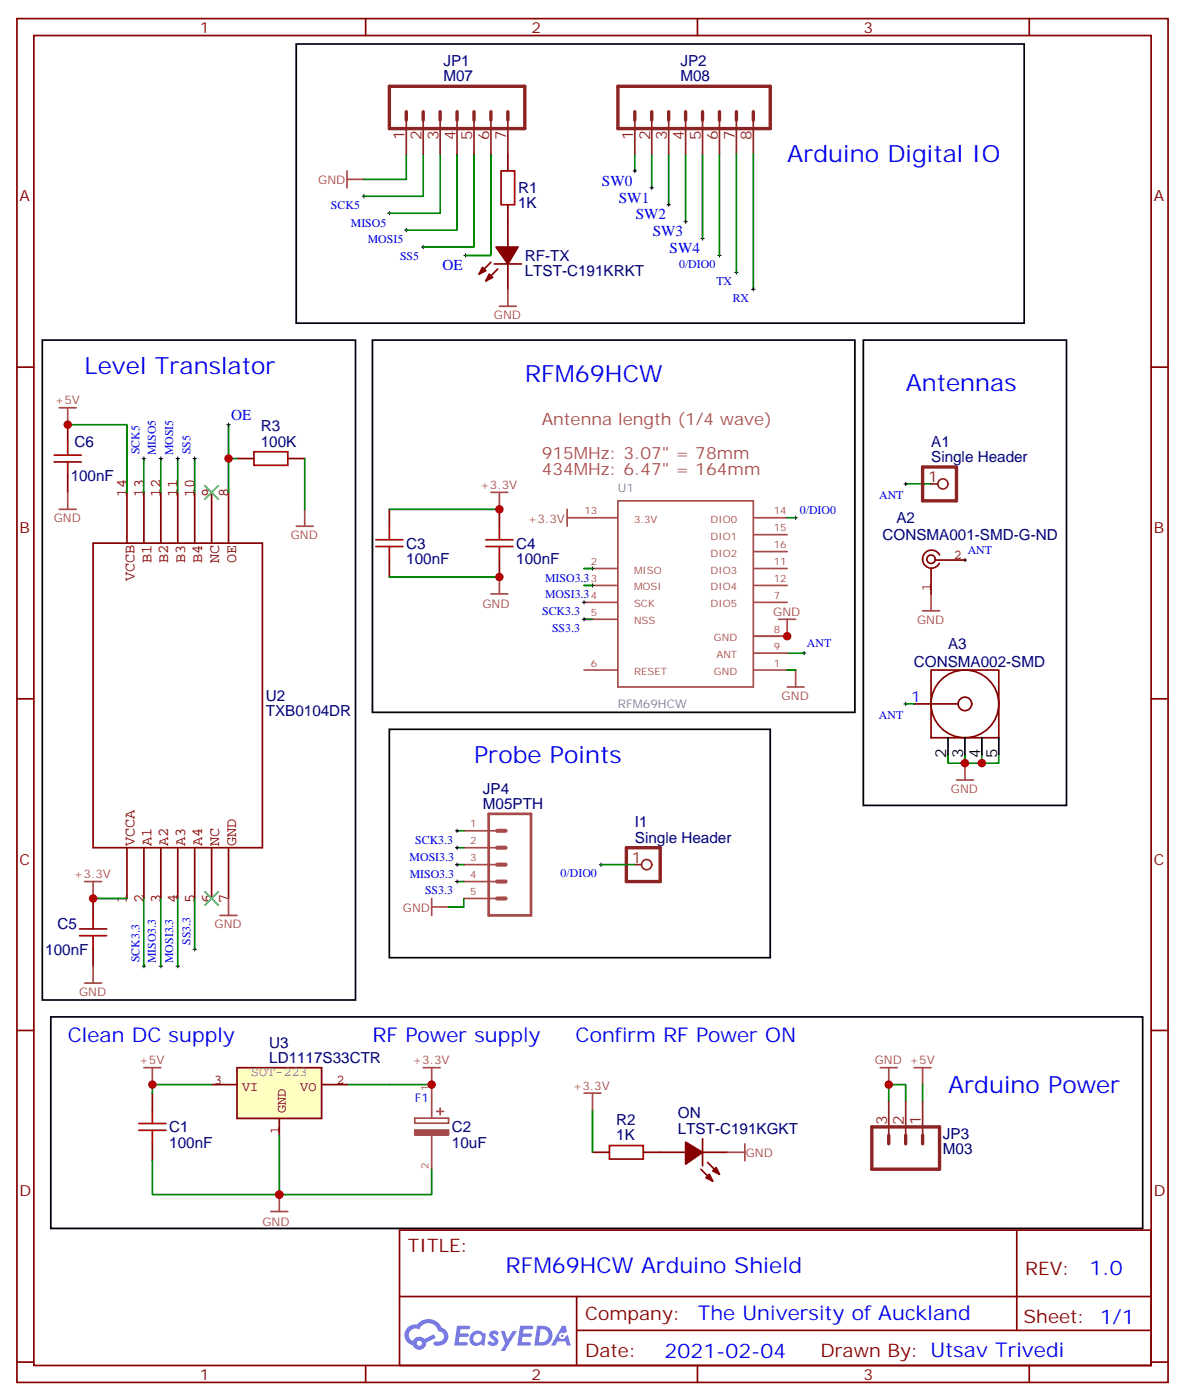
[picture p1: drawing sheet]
<svg xmlns="http://www.w3.org/2000/svg" width="247mm" height="292mm" viewBox="0 0 247 292" stroke-linecap="round" stroke-linejoin="round" font-family="sans-serif">
<g fill="none" stroke="#870000" stroke-width=".35">
<path d="M3.5 3.9h239.9v284.3h-239.9zM7.1 7.4h232.8v277.3h-232.8zM76.2 3.9v3.5M145.3 3.9v3.5M214.5 3.9v3.5M3.5 76.6h3.6M239.9 76.6h3.5M3.5 145.7h3.6M239.9 145.7h3.5M3.5 214.8h3.6M239.9 214.8h3.5M83.3 256.5h156.6v28.2h-156.6z"/>
<path d="M211.9 256.5v20.9M83.3 270.3h156.5M120.2 277.4h119.6M120.2 270.3v14.1M3.5 284h3.6M76.2 284.7v3.5M145.3 284.7v3.5M214.5 284.7v3.5M239.9 284h3.5"/>
</g>
<g fill="#5487ff">
<path d="M102.2 277.6a1.22 1.22 0 0 1 1.8 .3l-.4 .6a.47 .47 0 0 0-.4-.4 .47 .47 0 0 0-.5 .2l.1 .1a1.55 1.55 0 0 1 1 1.5 1.34 1.34 0 0 1-2.3 .2l.5-.6 .8 .4a.29 .29 0 0 0 .3-.2 .29 .29 0 0 0-.3-.3 1.04 1.04 0 0 1-.6-1.8z"/>
<path d="M95.3 276.4h2.1a.43 .43 0 0 1 .4 .1 .43 .43 0 0 1 .1 .5l-.3 .1h-1.6l-.2 .9h1.6a.37 .37 0 0 1 .3 .4 .37 .37 0 0 1-.4 .3h-1.6l-.1 1.1h1.3a.43 .43 0 0 1 .4 .1 .43 .43 0 0 1 .1 .5l-.3 .2h-2.4z"/>
<path d="M108.4 276.4h2.1a.43 .43 0 0 1 .5 .1 .43 .43 0 0 1 .1 .5l-.4 .1h-1.6l-.1 .9h1.5a.37 .37 0 0 1 .3 .4 .37 .37 0 0 1-.3 .3h-1.6l-.2 1.1h1.3a.43 .43 0 0 1 .5 .1 .43 .43 0 0 1 .1 .5l-.3 .1h-2.5z"/>
<path d="M117.2 276.4h.6l.4 1.3-.6 .3a.69 .69 0 0 0-1.1 .2 .69 .69 0 0 0 .5 1 .69 .69 0 0 0 .9-.6l.4-.3 .6 2.2h-.8l-.2-.8h-1.7l-.5 .8h-.9z"/>
<path d="M104.4 277.5h.7l.7 1.8 1.1-1.8h.8l-2.5 4.2h-.8l.9-1.6z"/>
<path d="M111.9 276.4l-.6 4.2h1.4a2.11 2.11 0 0 0 2.4-2.2 2.11 2.11 0 0 0-2.5-2zM112.6 277.1a1.39 1.39 0 0 1 1.7 1.5 1.39 1.39 0 0 1-1.8 1.2h-.2z"/>
<path d="M98.2 278a1.47 1.47 0 0 0-.1 2.1 1.47 1.47 0 0 0 2.1 .1l.7 .4 .3-2.3-.1-.3h-.5a1.49 1.49 0 0 0-2.4 0zM98.9 278.4a.92 .92 0 0 1 1.5 .5 .92 .92 0 0 1-1.2 1 .9 .9 0 0 1-.3-1.5z"/>
<path d="M85 276.8a2.18 2.18 0 0 0 1 3.7 1.44 1.44 0 0 0 1.7 .9 1.44 1.44 0 0 0 1.1-1.5l2-1-.4-.7-1.9 1a1.47 1.47 0 0 0-2.5 .4 1.39 1.39 0 0 1-.6-1.9 1.39 1.39 0 0 1 2-.5 2.08 2.08 0 0 1 2.1-1.3 2.08 2.08 0 0 1 1.9 1.7 1.07 1.07 0 0 1 1.1 1 1.07 1.07 0 0 1-1 1.1h-.6a.43 .43 0 0 0-.6 .4 .43 .43 0 0 0 .4 .5 2 2 0 0 0 2.5-1.1 2 2 0 0 0-.7-2.5l-.5-.2a2.98 2.98 0 0 0-5.1-.7l-1 .1zM86.8 280.1a.55 .55 0 0 1 1.1 0 .55 .55 0 0 1-1.1 0z"/>
<circle cx="117.2" cy="278.5" r=".26"/>
</g>
<path d="M28.9 235.7h5.7M28.9 234.2h5.7M31.7 231.4v2.8M31.7 235.7v2.8M127 238.8h7.1v2.9h-7.1z" fill="none" stroke="#a10000" stroke-width=".35"/>
<g fill="none" stroke="#870000" stroke-width=".35">
<path d="M194 139.7h14.1v14.1h-14.1zM190.5 146.8h9.2M31.7 227.9v3.5M31.7 238.5v3.5M146.4 237.4v5.7M123.5 240.2h3.5M134.1 240.2h8.8M146.1 243.8l2.4 2.4M146.4 240.2h5.3M147.5 242.4l2.4 2.4"/>
<circle cx="201.1" cy="146.8" r="7.1"/>
<circle cx="201.1" cy="146.8" r="1.41"/>
</g>
<g fill="#870000" stroke="#870000" stroke-width=".35">
<path d="M148.5 244.1l.7-.7 .7 1.4z"/>
<path d="M147.1 245.5l.7-.7 .7 1.4z"/>
<path d="M142.9 238.1l3.5 2.1-3.5 2.5z"/>
</g>
<path d="M188.7 100.9h5.3M164 136.2h3.6M197.6 157.3v1.8h10.5v-1.8M201.1 157.3v1.8M204.6 157.3v1.8M72.3 226.1h17.7M123.5 231.4v8.8" fill="none" stroke="#008700" stroke-width=".35"/>
<path d="M188.4 100.9h.7M188.7 100.5v.7M200.7 116.8h.7M201.1 116.4v.7M167.2 136.2h.7M167.6 135.8v.7M188.4 146.8h.7M188.7 146.4v.7" fill="none" stroke="#000" stroke-width=".21"/>
<g fill="none" stroke="#a64a4a" stroke-width=".35">
<path d="M121.7 108h7M121.7 118.5h7M128.8 104.4h28.2v38.8h-28.2zM157.1 108h6.9M157.1 111.5h6.9M157.1 115h6.9M157.1 118.5h6.9M121.7 139.7h7M121.7 122.1h7M121.7 125.6h7M121.7 129.1h7M157.1 139.7h6.9"/>
<path d="M157.1 122.1h6.9M157.1 125.6h6.9M157.1 136.2h6.9M157.1 132.6h6.9M192.3 127.4h3.5M194 123.8v3.6M201.1 159.1v3.5M199.3 162.6h3.5M86.4 233.1h7.1v1.1h-7.1zM90 226.1v7M90 236.7v3.5M91 231.7h1.4"/>
<path d="M91.7 231v1.4M155.2 238.5v3.5M90 240.3v3.5M151.7 240.2h3.5"/>
</g>
<path d="M197.6 153.8v3.5M201.1 153.8v3.5M204.6 153.8v3.5M208.1 153.8v3.5" fill="none" stroke="#000" stroke-width=".35"/>
<g fill="none" stroke="#850000" stroke-width=".35">
<path d="M194 118.7v5.1M194.9 116.8h6.2M195.8 115.7a1.86 1.86 0 0 0-2.8-.7 1.86 1.86 0 0 0-.1 2.9 1.86 1.86 0 0 0 2.8-.4"/>
<circle cx="194" cy="116.6" r=".88"/>
</g>
<path d="M86.4 235.6h7.1v1.1h-7.1z" fill="#a64a4a" stroke="#a64a4a" stroke-width=".35"/>
<path d="M49.4 222.6h17.6v10.6h-17.6z" fill="#ffffc2" stroke="#850000" stroke-width=".35"/>
<g fill="none" stroke="#850000" stroke-width=".35">
<path d="M19.4 113.2h35.3v63.5h-35.3zM26.5 102.7v10.5M30 102.7v10.5M33.5 102.7v10.5M37 102.7v10.5M40.6 102.7v10.5M44.1 102.7v10.5M47.6 102.7v10.5M26.5 176.7v10.6M30 176.7v10.6M33.5 176.7v10.6M37 176.7v10.6"/>
<path d="M40.6 176.7v10.6M44.1 176.7v10.6M47.6 176.7v10.6M44.1 226.1h5.3M58.2 233.2v3.5M67 226.1h5.3"/>
</g>
<g fill="none" stroke="#8c2424" stroke-width=".71">
<path d="M81.1 18h28.3v8.8h-28.3zM128.8 18h31.7v8.8h-31.7zM84.7 23.3v1.7M88.2 23.3v1.7M91.7 23.3v1.7M95.2 23.3v1.7M98.8 23.3v1.7M102.3 23.3v1.7M105.8 23.3v1.7M132.3 23.3v1.7M135.8 23.3v1.7M139.3 23.3v1.7"/>
<path d="M142.9 23.3v1.7M146.4 23.3v1.7M149.9 23.3v1.7M153.5 23.3v1.7M157 23.3v1.7M192.3 97.4h7v7h-7zM130.5 176.7h7.1v7.1h-7.1zM181.7 235h14.1v8.8h-14.1zM185.2 236.7v1.8M188.7 236.7v1.8M192.3 236.7v1.8"/>
</g>
<g fill="none" stroke="#8c2424" stroke-width=".35">
<path d="M84.7 25v7.1M88.2 25v7.1M91.7 25v7.1M95.2 25v7.1M98.8 25v7.1M102.3 25v7.1M105.8 25v7.1M132.3 25v7.1M135.8 25v7.1M139.3 25v7.1M142.9 25v7.1M146.4 25v7.1"/>
<path d="M149.9 25v7.1M153.5 25v7.1M157 25v7.1M194 100.9h1.4M132.3 180.3h1.4M185.2 229.7v7M188.7 229.7v7M192.3 229.7v7"/>
<circle cx="196.5" cy="100.9" r="1.06"/>
<circle cx="134.8" cy="180.3" r="1.06"/>
</g>
<g fill="none" stroke="#000" stroke-width=".21">
<path d="M131.9 35.6h.7M132.3 35.3v.7M135.5 39.2h.7M135.8 38.8v.7M75.5 40.9h.7M75.8 40.6v.7M80.8 44.5h.7M81.1 44.1v.7M84.3 48h.7M84.7 47.6v.7M87.8 51.5h.7M88.2 51.2v.7"/>
<path d="M96.7 53.3h.7M97 52.9v.7M139 42.7h.7M139.3 42.3v.7M142.5 46.2h.7M142.9 45.9v.7M146 49.7h.8M146.4 49.4v.7M149.6 53.3h.7M149.9 52.9v.7M153.1 56.8h.7M153.5 56.4v.8"/>
<path d="M157 60v.7M156.6 60.3h.7M29.6 95.6h.7M30 95.3v.7M33.2 95.6h.7M33.5 95.3v.7M36.7 95.6h.7M37 95.3v.7M40.2 95.6h.7M40.6 95.3v.7M47.3 88.5h.7M47.6 88.2v.7"/>
<path d="M123.1 118.5h.7M123.5 118.2v.7M165.5 108h.7M165.8 107.6v.7M121.4 129.1h.7M121.4 125.6h.7M121.7 125.2v.7M121.7 128.8v.7M123.1 122.1h.7M123.5 121.7v.7M94.9 173.2h.7M94.9 176.7h.7"/>
<path d="M95.2 172.9v.7M95.2 176.4v.7M95.2 179.9v.7M125.2 179.9v.7M40.2 197.9h.7M40.6 197.6v.7M94.9 180.3h.7M94.9 183.8h.7M95.2 183.4v.8M124.9 180.3h.7M29.6 201.4h.7M30 201.1v.7"/>
<path d="M33.2 201.4h.7M33.5 201.1v.7M36.7 201.4h.7M37 201.1v.7"/>
</g>
<g fill="none" stroke="#a64a4a" stroke-width=".35">
<path d="M72.3 37.4h3.5M72.3 35.6v3.6M104.1 63.9h3.5M105.8 60.3v3.6M12.3 85h3.6M14.1 85v3.5M12.3 106.2h3.6M14.1 102.7v3.5M61.7 109.7h3.6M63.5 106.2v3.5M102.3 102.7h3.5M104.1 102.7v3.5"/>
<path d="M118.2 108h3.5M118.2 106.2v3.5M102.3 123.8h3.5M104.1 120.3v3.5M162.3 129.1h3.5M164 129.1v3.5M165.8 139.7v3.5M164 143.2h3.6M96.7 173.2h6.9M96.7 176.7h6.9M17.6 183.8h3.6M19.4 183.8v3.5"/>
<path d="M45.9 190.9h3.5M47.6 187.3v3.6M90 187.3v3.6M90 189.1h3.5M96.7 183.8h6.9M96.7 180.3h6.9M96.7 187.3h6.9M17.6 205h3.6M19.4 201.4v3.6M30 222.6h3.5M31.7 222.6v3.5M88.2 222.6h3.5"/>
<path d="M90 222.6v3.5M121.7 227.9h3.5M123.5 227.9v3.5M183.4 222.6h3.6M185.2 222.6v3.5M190.5 222.6h3.5M192.3 222.6v3.5M56.4 252.6h3.6M58.2 249.1v3.5"/>
</g>
<g fill="none" stroke="#008700" stroke-width=".35">
<path d="M84.7 32.1v5.3h-8.9M88.2 32.1v8.8h-12.4M91.7 32.1v12.4h-10.6M95.2 32.1v15.9h-10.5M98.8 32.1v19.4h-10.6M102.3 32.1v21.2h-5.3M132.3 32.1v3.5M135.8 32.1v7.1M139.3 32.1v10.6M142.9 32.1v14.1M146.4 32.1v17.6M149.9 32.1v21.2"/>
<path d="M153.5 32.1v24.7M157 32.1v28.2M14.1 88.5h12.4v14.2M30 95.6v7.1M33.5 95.6v7.1M37 95.6v7.1M40.6 95.6v7.1M47.6 88.5v7.1M49.4 95.6h-1.8v7.1M63.5 95.6v10.6M81.1 106.2h23M121.7 118.5h1.8"/>
<path d="M164 108h1.8M81.1 120.3h23M121.7 122.1h1.8M121.7 129.1h1.8M164 139.7h1.8M188.7 146.8h1.8M95.2 173.2h1.5M95.2 176.7h1.5M19.4 187.3h7.1M30 187.3v14.1M33.5 187.3v14.1M37 187.3v14.1"/>
<path d="M40.6 187.3v10.6M95.2 180.3h1.5M95.2 183.8h1.5M96.7 187.3v1.8h-3.2M125.2 180.3h7.1M44.1 226.1h-12.4v1.8M58.2 236.7v12.4M185.2 229.7v-3.6h3.5v3.6M192.3 226.1v3.6M31.7 242v7.1h26.5M90 243.8v5.3h-31.8"/>
</g>
<g fill="#870000" stroke="#870000" stroke-width=".35">
<path d="M103.4 51.5h4.5l-2.1 3.5z"/>
<path d="M100.5 55.7l.7 .7-1.4 .8z"/>
<path d="M102 57.2l.7 .7-1.5 .7z"/>
</g>
<g fill="none" stroke="#870000" stroke-width=".35">
<path d="M105.8 32.1v3.5M102.3 54.7l-2.5 2.5M103 55h5.7M103.7 56.1l-2.5 2.5M105.8 42.7v8.8M105.8 55v5.3M14.1 88.5v3.6M14.1 99.1v3.6M49.4 95.6h3.5M60 95.6h3.5M81.1 106.2v3.5M81.1 116.8v3.5"/>
<path d="M104.1 106.2v3.5M104.1 116.8v3.5M19.4 187.3v3.6M19.4 197.9v3.5"/>
</g>
<g fill="none" stroke="#a10000" stroke-width=".35">
<path d="M104.4 35.6h2.8v7.1h-2.8zM11.3 94.9h5.6M11.3 96.3h5.6M14.1 92.1v2.8M14.1 96.3v2.8M52.9 94.2h7.1v2.8h-7.1zM78.3 112.5h5.7M78.3 113.9h5.7M81.1 109.7v2.8M81.1 113.9v2.9M101.2 112.5h5.7M101.2 113.9h5.7"/>
<path d="M104.1 109.7v2.8M104.1 113.9v2.9M16.6 195.1h5.6M16.6 193.7h5.6M19.4 190.9v2.8M19.4 195.1v2.8"/>
</g>
<path d="M42.7 101.2l2.8 2.9M45.5 101.2l-2.8 2.9M42.7 185.9l2.8 2.8M45.5 185.9l-2.8 2.8" fill="none" stroke="#3c3" stroke-width=".35"/>
<path d="M61.7 9.2h151.7v58.2h-151.7zM8.8 70.9h65.3v137.6h-65.3zM77.6 70.9h100.6v77.6h-100.6zM179.9 70.9h42.3v97h-42.3zM81.1 152h79.4v47.7h-79.4zM10.6 212h227.5v44.1h-227.5z" fill="none" stroke="#000" stroke-width=".35"/>
<path d="M101.8 169.7h8.9v21.2h-8.9z" fill="none" stroke="#a64a4a" stroke-width=".56"/>
<path d="M103.6 176.7h1.8M103.6 173.2h1.8M103.6 180.3h1.8M103.6 187.3h1.8M103.6 183.8h1.8" fill="none" stroke="#a64a4a" stroke-width=".85"/>
<g fill="#c00">
<circle cx="90" cy="226.1" r=".88"/>
<circle cx="201.1" cy="159.1" r=".88"/>
<circle cx="204.6" cy="159.1" r=".88"/>
<circle cx="31.8" cy="226.1" r=".88"/>
<circle cx="164" cy="132.6" r=".88"/>
<circle cx="104.1" cy="106.2" r=".88"/>
<circle cx="104.1" cy="120.3" r=".88"/>
<circle cx="14.1" cy="88.5" r=".88"/>
<circle cx="47.6" cy="95.6" r=".88"/>
<circle cx="19.4" cy="187.3" r=".88"/>
<circle cx="58.2" cy="249.1" r=".88"/>
<circle cx="185.2" cy="226.1" r=".88"/>
</g>
<g font-size="4.9" fill="#00f">
<text x="164" y="33.9">Arduino Digital IO</text>
<text x="17.6" y="78">Level Translator</text>
<text x="109.4" y="79.7">RFM69HCW</text>
<text x="188.7" y="81.5">Antennas</text>
<text x="98.8" y="159.1">Probe Points</text>
<text x="197.6" y="227.9">Arduino Power</text>
</g>
<text font-size="4.6" fill="#00f" x="105.3" y="265.5">RFM69HCW Arduino Shield</text>
<g font-size="4.2" fill="#00f">
<text x="14.1" y="217.3">Clean DC supply</text>
<text x="77.6" y="217.3">RF Power supply</text>
<text x="119.9" y="217.3">Confirm RF Power ON</text>
<text x="227.1" y="265.7">1.0</text>
<text x="145.4" y="275.3">The University of Auckland</text>
<text x="138.5" y="283.1">2021-02-04</text>
</g>
<g font-size="3.9" fill="#800">
<text x="85" y="261.1">TITLE:</text>
<text x="213.6" y="265.7">REV:</text>
<text x="121.9" y="275.3">Company:</text>
<text x="213.3" y="275.9">Sheet: 1/1</text>
<text x="121.9" y="282.9">Date:</text>
<text x="171" y="283">Drawn By: Utsav Trivedi</text>
</g>
<g font-size="3.5" fill="#a54b4b">
<text x="112.9" y="88.5">Antenna length (1/4 wave)</text>
<text x="112.9" y="95.6">915MHz: 3.07&quot; = 78mm</text>
<text x="112.9" y="99.1">434MHz: 6.47&quot; = 164mm</text>
</g>
<g font-size="3.2" fill="#800">
<text x="41.6" y="6.9">1</text>
<text x="110.8" y="6.9">2</text>
<text x="179.9" y="6.9">3</text>
<text x="4.1" y="42">A</text>
<text x="240.4" y="42">A</text>
<text x="4.1" y="111.1">B</text>
<text x="240.4" y="111.1">B</text>
<text x="4.1" y="180.3">C</text>
<text x="240.4" y="180.3">C</text>
<text x="4.1" y="249.4">D</text>
<text x="240.4" y="249.4">D</text>
<text x="41.6" y="287.7">1</text>
<text x="110.8" y="287.7">2</text>
<text x="179.9" y="287.7">3</text>
</g>
<g font-size="3.2" fill="#000080">
<text x="92.4" y="16.9">M07</text>
<text x="92.4" y="13.7">JP1</text>
<text x="141.8" y="16.9">M08</text>
<text x="141.8" y="13.7">JP2</text>
<text x="107.9" y="40.3">R1</text>
<text x="107.9" y="43.5">1K</text>
<text x="109.4" y="57.6">LTST-C191KRKT</text>
<text x="109.4" y="54.4">RF-TX</text>
<text x="54.3" y="89.9">R3</text>
<text x="15.5" y="93.2">C6</text>
<text x="54.3" y="93.1">100K</text>
<text x="194.1" y="93.1">A1</text>
<text x="14.7" y="100.3">100nF</text>
<text x="194" y="96.3">Single Header</text>
<text x="183.9" y="112.6">CONSMA001-SMD-G-ND</text>
<text x="186.8" y="109.1">A2</text>
<text x="84.7" y="117.5">100nF</text>
<text x="84.7" y="114.4">C3</text>
<text x="107.6" y="117.5">100nF</text>
<text x="107.6" y="114.4">C4</text>
<text x="197.6" y="135.4">A3</text>
<text x="190.4" y="139">CONSMA002-SMD</text>
<text x="55.4" y="149.3">TXB0104DR</text>
<text x="55.4" y="146.3">U2</text>
<text x="100.6" y="165.5">JP4</text>
<text x="100.6" y="168.6">M05PTH</text>
<text x="132.3" y="172.5">I1</text>
<text x="132.3" y="175.7">Single Header</text>
<text x="12" y="193.7">C5</text>
<text x="9.4" y="199">100nF</text>
<text x="56.1" y="221.5">LD1117S33CTR</text>
<text x="56.1" y="218.4">U3</text>
<text x="141.3" y="233.1">ON</text>
<text x="35.3" y="239.3">100nF</text>
<text x="35.3" y="236.1">C1</text>
<text x="94.2" y="239.3">10uF</text>
<text x="94.2" y="236.1">C2</text>
<text x="128.4" y="237.8">1K</text>
<text x="128.4" y="234.5">R2</text>
<text x="141.3" y="236.4">LTST-C191KGKT</text>
<text x="196.5" y="237.4">JP3</text>
<text x="196.5" y="240.7">M03</text>
</g>
<g font-size="3.2" fill="#8d2323">
<text x="84.3" y="29.2" transform="rotate(-90 84.3 29.2)">1</text>
<text x="87.8" y="29.2" transform="rotate(-90 87.8 29.2)">2</text>
<text x="91.4" y="29.2" transform="rotate(-90 91.4 29.2)">3</text>
<text x="94.9" y="29.2" transform="rotate(-90 94.9 29.2)">4</text>
<text x="98.4" y="29.2" transform="rotate(-90 98.4 29.2)">5</text>
<text x="102" y="29.2" transform="rotate(-90 102 29.2)">6</text>
<text x="105.5" y="29.2" transform="rotate(-90 105.5 29.2)">7</text>
<text x="131.9" y="29.2" transform="rotate(-90 131.9 29.2)">1</text>
<text x="135.5" y="29.2" transform="rotate(-90 135.5 29.2)">2</text>
<text x="139" y="29.2" transform="rotate(-90 139 29.2)">3</text>
<text x="142.5" y="29.2" transform="rotate(-90 142.5 29.2)">4</text>
<text x="146" y="29.2" transform="rotate(-90 146 29.2)">5</text>
<text x="149.6" y="29.2" transform="rotate(-90 149.6 29.2)">6</text>
<text x="153.1" y="29.2" transform="rotate(-90 153.1 29.2)">7</text>
<text x="156.6" y="29.2" transform="rotate(-90 156.6 29.2)">8</text>
<text x="193.4" y="100.5">1</text>
<text x="131.7" y="179.9">1</text>
<text x="184.9" y="234.6" transform="rotate(-90 184.9 234.6)">3</text>
<text x="188.4" y="234.6" transform="rotate(-90 188.4 234.6)">2</text>
<text x="191.9" y="234.6" transform="rotate(-90 191.9 234.6)">1</text>
</g>
<g font-size="3.2" fill="#00f">
<text x="125.4" y="38.7">SW0</text>
<text x="129" y="42.2">SW1</text>
<text x="132.5" y="45.8">SW2</text>
<text x="136" y="49.3">SW3</text>
<text x="139.5" y="52.8">SW4</text>
<text x="92.2" y="56.3">OE</text>
<text x="48.2" y="87.7">OE</text>
<text x="189.9" y="146.4">1</text>
</g>
<g font-size="3.2" fill="#840000">
<text x="26.4" y="103.7" transform="rotate(-90 26.4 103.7)">14</text>
<text x="30" y="103.7" transform="rotate(-90 30 103.7)">13</text>
<text x="33.5" y="103.7" transform="rotate(-90 33.5 103.7)">12</text>
<text x="37" y="103.7" transform="rotate(-90 37 103.7)">11</text>
<text x="40.5" y="103.7" transform="rotate(-90 40.5 103.7)">10</text>
<text x="44.1" y="103.7" transform="rotate(-90 44.1 103.7)">9</text>
<text x="47.6" y="103.7" transform="rotate(-90 47.6 103.7)">8</text>
<text x="31.5" y="117.4" transform="rotate(-90 31.5 117.4)">B1</text>
<text x="35.1" y="117.4" transform="rotate(-90 35.1 117.4)">B2</text>
<text x="38.6" y="117.4" transform="rotate(-90 38.6 117.4)">B3</text>
<text x="42.1" y="117.4" transform="rotate(-90 42.1 117.4)">B4</text>
<text x="45.7" y="117.4" transform="rotate(-90 45.7 117.4)">NC</text>
<text x="49.2" y="117.4" transform="rotate(-90 49.2 117.4)">OE</text>
<text x="28" y="121.2" transform="rotate(-90 28 121.2)">VCCB</text>
<text x="28" y="176.4" transform="rotate(-90 28 176.4)">VCCA</text>
<text x="31.5" y="176.4" transform="rotate(-90 31.5 176.4)">A1</text>
<text x="35.1" y="176.4" transform="rotate(-90 35.1 176.4)">A2</text>
<text x="38.6" y="176.4" transform="rotate(-90 38.6 176.4)">A3</text>
<text x="42.1" y="176.4" transform="rotate(-90 42.1 176.4)">A4</text>
<text x="45.7" y="176.4" transform="rotate(-90 45.7 176.4)">NC</text>
<text x="49.2" y="176.4" transform="rotate(-90 49.2 176.4)">GND</text>
<text x="26.4" y="188.2" transform="rotate(-90 26.4 188.2)">1</text>
<text x="30" y="188.2" transform="rotate(-90 30 188.2)">2</text>
<text x="33.5" y="188.2" transform="rotate(-90 33.5 188.2)">3</text>
<text x="37" y="188.2" transform="rotate(-90 37 188.2)">4</text>
<text x="40.5" y="188.2" transform="rotate(-90 40.5 188.2)">5</text>
<text x="44.1" y="188.2" transform="rotate(-90 44.1 188.2)">6</text>
<text x="47.6" y="188.2" transform="rotate(-90 47.6 188.2)">7</text>
</g>
<g font-size="3.2">
<text x="197.2" y="157.9" transform="rotate(-90 197.2 157.9)">2</text>
<text x="200.7" y="157.9" transform="rotate(-90 200.7 157.9)">3</text>
<text x="204.3" y="157.9" transform="rotate(-90 204.3 157.9)">4</text>
<text x="207.8" y="157.9" transform="rotate(-90 207.8 157.9)">5</text>
</g>
<g font-size="2.8" fill="#840000">
<text x="198.8" y="116.6">2</text>
<text x="194" y="123.1" transform="rotate(-90 194 123.1)">1</text>
<text x="44.6" y="226.1">3</text>
<text x="50.4" y="227.5">VI</text>
<text x="62.6" y="227.5">VO</text>
<text x="70.1" y="226.1">2</text>
<text x="59.5" y="232.1" transform="rotate(-90 59.5 232.1)">GND</text>
<text x="58.2" y="236.4" transform="rotate(-90 58.2 236.4)">1</text>
</g>
<text font-size="2.8" fill="#848484" x="52.3" y="224.4">SOT-223</text>
<g font-size="2.5" fill="#a54b4b">
<text x="66.3" y="38.4">GND</text>
<text x="102.9" y="66.6">GND</text>
<text x="11.4" y="84.3">+5V</text>
<text x="100.1" y="102">+3.3V</text>
<text x="11.2" y="108.9">GND</text>
<text x="60.6" y="112.4">GND</text>
<text x="110" y="109">+3.3V</text>
<text x="100.5" y="126.9">GND</text>
<text x="161.1" y="128.4">GND</text>
<text x="191.1" y="130">GND</text>
<text x="162.9" y="145.9">GND</text>
<text x="198.2" y="165.3">GND</text>
<text x="15.4" y="183">+3.3V</text>
<text x="84" y="190.1">GND</text>
<text x="44.7" y="193.6">GND</text>
<text x="16.5" y="207.8">GND</text>
<text x="29" y="221.9">+5V</text>
<text x="86" y="221.9">+3.3V</text>
<text x="182.3" y="221.9">GND +5V</text>
<text x="119.4" y="227.2">+3.3V</text>
<text x="155.4" y="241.3">GND</text>
<text x="54.7" y="255.6">GND</text>
</g>
<g font-size="2.5" fill="#00f">
<text x="69" y="43.6">SCK5</text>
<text x="73.1" y="47.3">MISO5</text>
<text x="76.6" y="50.7">MOSI5</text>
<text x="83.4" y="54.2">SS5</text>
<text x="141.5" y="55.9">0/DIO0</text>
<text x="149.3" y="59.4">TX</text>
<text x="152.7" y="63">RX</text>
<text x="29.1" y="94.8" transform="rotate(-90 29.1 94.8)">SCK5</text>
<text x="32.5" y="95" transform="rotate(-90 32.5 95)">MISO5</text>
<text x="36.1" y="95" transform="rotate(-90 36.1 95)">MOSI5</text>
<text x="39.7" y="94.7" transform="rotate(-90 39.7 94.7)">SS5</text>
<text x="166.7" y="107.1">0/DIO0</text>
<text x="183.2" y="104.1">ANT</text>
<text x="201.7" y="115.4">ANT</text>
<text x="113.6" y="124.8">MOSI3.3</text>
<text x="113.6" y="121.3">MISO3.3</text>
<text x="113" y="128.2">SCK3.3</text>
<text x="115" y="131.8">SS3.3</text>
<text x="168.2" y="134.8">ANT</text>
<text x="183.2" y="149.9">ANT</text>
<text x="85.4" y="179.5">MOSI3.3</text>
<text x="86.5" y="175.9">SCK3.3</text>
<text x="85.4" y="183.1">MISO3.3</text>
<text x="116.8" y="182.8">0/DIO0</text>
<text x="88.6" y="186.4">SS3.3</text>
<text x="39.7" y="197" transform="rotate(-90 39.7 197)">SS3.3</text>
<text x="29.1" y="200.7" transform="rotate(-90 29.1 200.7)">SCK3.3</text>
<text x="32.5" y="200.8" transform="rotate(-90 32.5 200.8)">MISO3.3</text>
<text x="36.1" y="200.8" transform="rotate(-90 36.1 200.8)">MOSI3.3</text>
<text x="86.4" y="229.7">F1</text>
</g>
<g font-size="2.5" fill="#838383">
<text x="128.8" y="102.7">U1</text>
<text x="128.8" y="147.6">RFM69HCW</text>
</g>
<g font-size="2.1" fill="#a54b4b">
<text x="121.8" y="107.3">13</text>
<text x="161.3" y="107.3">14</text>
<text x="132.1" y="109">3.3V</text>
<text x="148.1" y="109">DIO0</text>
<text x="148.1" y="112.5">DIO1</text>
<text x="161.3" y="110.8">15</text>
<text x="123.1" y="117.8">2</text>
<text x="132.1" y="119.6">MISO</text>
<text x="148.1" y="116">DIO2</text>
<text x="148.1" y="119.6">DIO3</text>
<text x="161.3" y="114.3">16</text>
<text x="161.3" y="117.8">11</text>
<text x="123.1" y="124.9">4</text>
<text x="123.1" y="121.4">3</text>
<text x="132.1" y="123.1">MOSI</text>
<text x="148.1" y="123.1">DIO4</text>
<text x="161.3" y="121.4">12</text>
<text x="161.3" y="124.9">7</text>
<text x="123.1" y="128.4">5</text>
<text x="132.1" y="126.6">SCK</text>
<text x="132.1" y="130.2">NSS</text>
<text x="148.1" y="126.6">DIO5</text>
<text x="161.3" y="131.9">8</text>
<text x="148.8" y="133.7">GND</text>
<text x="149.3" y="137.2">ANT</text>
<text x="161.3" y="135.5">9</text>
<text x="123.1" y="139">6</text>
<text x="132.1" y="140.7">RESET</text>
<text x="148.8" y="140.7">GND</text>
<text x="161.3" y="139">1</text>
<text x="98" y="172.5">1</text>
<text x="98" y="176">2</text>
<text x="98" y="179.6">3</text>
<text x="98" y="183.1">4</text>
<text x="98" y="186.6">5</text>
<text x="89.3" y="227.5" transform="rotate(-90 89.3 227.5)">1</text>
<text x="89.3" y="243.7" transform="rotate(-90 89.3 243.7)">2</text>
</g>
</svg>
